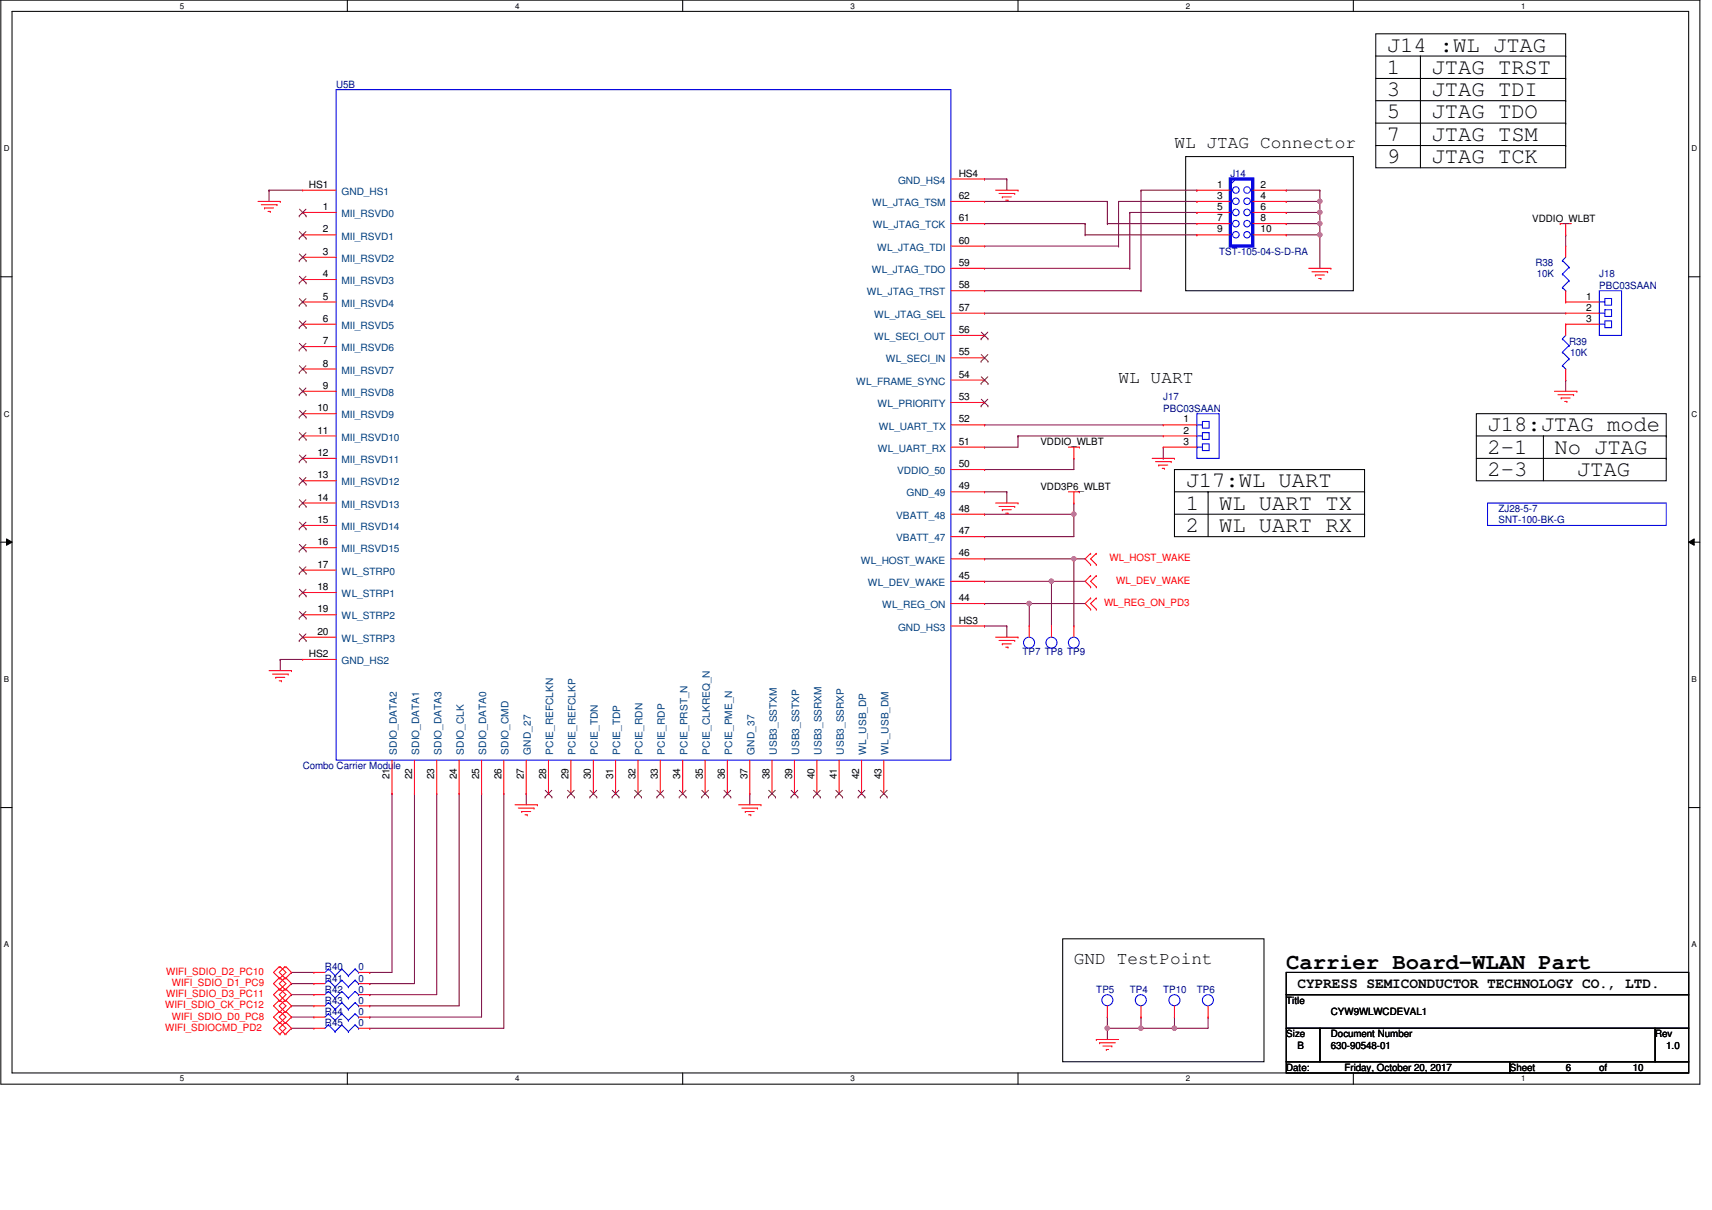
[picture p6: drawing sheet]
<svg xmlns="http://www.w3.org/2000/svg" width="420mm" height="297mm" viewBox="0 0 420 297" stroke-linecap="round" stroke-linejoin="round" font-family="sans-serif">
<path d="M.2 0h417v266.1h-417zM3 2.8h411.4v260.6h-411.4z" fill="none" stroke="#000" stroke-width=".25"/>
<g fill="#fff">
<path d="M44.1 .3h1.1v2.2h-1.1z"/>
<path d="M44.1 263.7h1.1v2.2h-1.1z"/>
</g>
<path d="M85.2 0v2.8M85.2 263.4v2.7" fill="none" stroke="#000" stroke-width=".25"/>
<g fill="#fff">
<path d="M126.4 .3h1.1v2.2h-1.1z"/>
<path d="M126.4 263.7h1.1v2.2h-1.1z"/>
</g>
<path d="M167.5 0v2.8M167.5 263.4v2.7" fill="none" stroke="#000" stroke-width=".25"/>
<g fill="#fff">
<path d="M208.7 .3h1.1v2.2h-1.1z"/>
<path d="M208.7 263.7h1.1v2.2h-1.1z"/>
</g>
<path d="M249.8 0v2.8M249.8 263.4v2.7" fill="none" stroke="#000" stroke-width=".25"/>
<g fill="#fff">
<path d="M291 .3h1.1v2.2h-1.1z"/>
<path d="M291 263.7h1.1v2.2h-1.1z"/>
</g>
<path d="M332.1 0v2.8M332.1 263.4v2.7" fill="none" stroke="#000" stroke-width=".25"/>
<g fill="#fff">
<path d="M373.3 .3h1.1v2.2h-1.1z"/>
<path d="M373.3 263.7h1.1v2.2h-1.1z"/>
<path d="M.9 35.3h1.4v2.2h-1.4z"/>
<path d="M415.2 35.3h1.3v2.2h-1.3z"/>
<path d="M.9 100.5h1.4v2.2h-1.4z"/>
<path d="M415.2 100.5h1.3v2.2h-1.3z"/>
</g>
<path d="M.2 67.9h2.8M414.4 67.9h2.8" fill="none" stroke="#000" stroke-width=".25"/>
<g fill="#fff">
<path d="M.9 165.7h1.3v2.2h-1.3z"/>
<path d="M415.2 165.7h1.3v2.2h-1.3z"/>
</g>
<path d="M.2 133.1h2.8M1.6 132.3l1.4 .8-1.4 .8zM414.4 133.1l1.4-.8v1.6zM414.4 133.1h2.8" fill="none" stroke="#000" stroke-width=".25"/>
<path d="M1.6 132.3l1.4 .8-1.4 .8zM414.4 133.1l1.4-.8v1.6z" fill="#000"/>
<g fill="#fff">
<path d="M.9 230.8h1.3v2.2h-1.3z"/>
<path d="M415.2 230.8h1.3v2.2h-1.3z"/>
</g>
<g fill="none" stroke="#000" stroke-width=".25">
<path d="M337.6 8.3h46.6v32.9h-46.6zM337.6 13.8h46.6M337.6 19.3h46.6M348.6 13.8h.1M348.6 13.8v27.4M384.2 13.8h.1M384.2 19.3h.1M291 38.4h41.1v33h-41.1zM337.6 24.7h46.6M337.6 30.2h46.6M337.6 35.7h46.6M384.2 24.7h.1"/>
<path d="M384.2 30.2h.1M384.2 35.7h.1M288.2 115.3h46.7v16.4h-46.7zM362.3 101.6h46.6v16.4h-46.6zM362.3 107h46.6M362.3 112.5h46.6M378.8 107h.1M378.8 107v11M408.9 107h.1M408.9 112.5h.1M288.2 120.7h46.7M288.2 126.2h46.7"/>
<path d="M296.5 120.7h.1M296.5 120.7v11M334.9 120.7h.1M334.9 126.2h.1M.2 198.2h2.8M414.4 198.2h2.8M260.8 230.5h49.4v30.1h-49.4z"/>
</g>
<path d="M315.7 46.7h.1M315.7 49.4h.1M315.7 46.7h8.2M315.7 49.4h8.2M323.9 46.7h.1M323.9 49.4h.1M323.9 46.7v5.5" fill="none" stroke="#800040" stroke-width=".25"/>
<circle cx="323.9" cy="52.1" r=".54" fill="#f0f"/>
<circle cx="323.9" cy="52.1" r=".54" fill="none" stroke="#f0f" stroke-width=".25"/>
<circle cx="323.9" cy="49.4" r=".54" fill="#f0f"/>
<circle cx="323.9" cy="49.4" r=".54" fill="none" stroke="#f0f" stroke-width=".25"/>
<path d="M315.7 52.2h.1M315.7 54.9h.1M315.7 52.2h8.2M323.9 52.2h.1M323.9 52.2v2.7h-8.2" fill="none" stroke="#800040" stroke-width=".25"/>
<circle cx="323.9" cy="54.9" r=".54" fill="#f0f"/>
<circle cx="323.9" cy="54.9" r=".54" fill="none" stroke="#f0f" stroke-width=".25"/>
<path d="M315.7 57.7h.1M323.9 54.9h.1M323.9 54.9v2.8h-8.2" fill="none" stroke="#800040" stroke-width=".25"/>
<circle cx="323.9" cy="57.6" r=".54" fill="#f0f"/>
<circle cx="323.9" cy="57.6" r=".54" fill="none" stroke="#f0f" stroke-width=".25"/>
<g fill="none" stroke="#800040" stroke-width=".25">
<path d="M323.9 57.7h.1M323.9 57.7v8.2M384.2 57.7h.1M384.2 57.7v2.7M384.2 93.3h.1M384.2 93.3v2.8M241.6 115.3h.1M263.6 112.5h.1M263.6 112.5v2.8h-22M241.6 131.7h.1M241.6 126.2h.1M241.6 131.7h22"/>
<path d="M263.6 123.5h.1M263.6 123.5v2.7h-22M96.2 194.8h.1M96.2 194.8v43.9h-5.4M101.7 194.8h.1M101.7 194.8v46.7h-10.9M107.2 194.8h.1M107.2 194.8v49.4h-16.4M112.7 194.8h.1M112.7 194.8v52.1h-21.9M118.2 194.8h.1M118.2 194.8v54.9h-27.4"/>
<path d="M123.6 194.8h.1M123.6 194.8v57.6h-32.8M129.1 194.8h.1M129.1 194.8v2.8M184 194.8h.1M184 194.8v2.8M71.5 238.7h.1M71.5 238.7h5.5M90.8 238.7h.1M71.5 246.9h.1M71.5 249.7h.1M71.5 252.4h.1"/>
<path d="M71.5 241.5h.1M71.5 244.2h.1M71.5 241.5h5.5M71.5 244.2h5.5M71.5 246.9h5.5M71.5 249.7h5.5M71.5 252.4h5.5M90.8 241.5h.1M90.8 244.2h.1M90.8 246.9h.1M90.8 249.7h.1M90.8 252.4h.1"/>
</g>
<circle cx="263.5" cy="126.2" r=".54" fill="#f0f"/>
<circle cx="263.5" cy="126.2" r=".54" fill="none" stroke="#f0f" stroke-width=".25"/>
<path d="M241.6 120.7h.1M241.6 137.2h.1M241.6 120.7h5.5M241.6 137.2h22M247.1 120.7h.1M247.1 120.7v2.8M263.6 126.2h.1M263.6 126.2v5.5M241.6 148.2h.1M241.6 142.7h.1M241.6 148.2h11M241.6 142.7h16.5" fill="none" stroke="#800040" stroke-width=".25"/>
<circle cx="263.5" cy="137.2" r=".54" fill="#f0f"/>
<circle cx="263.5" cy="137.2" r=".54" fill="none" stroke="#f0f" stroke-width=".25"/>
<path d="M241.6 153.7h.1M241.6 153.7h5.5M247.1 153.7h.1M247.1 153.7v2.7M252.6 148.2h.1M252.6 148.2v5.5M252.6 148.2h13.7" fill="none" stroke="#800040" stroke-width=".25"/>
<circle cx="252.6" cy="148.1" r=".54" fill="#f0f"/>
<circle cx="252.6" cy="148.1" r=".54" fill="none" stroke="#f0f" stroke-width=".25"/>
<path d="M258.1 142.7h.1M258.1 142.7v11M258.1 142.7h8.2" fill="none" stroke="#800040" stroke-width=".25"/>
<circle cx="258" cy="142.7" r=".54" fill="#f0f"/>
<circle cx="258" cy="142.7" r=".54" fill="none" stroke="#f0f" stroke-width=".25"/>
<g fill="none" stroke="#800040" stroke-width=".25">
<path d="M66 46.7h.1M66 46.7v2.7M66 46.7h8.3M241.6 43.9h.1M241.6 43.9h5.5M241.6 54.9h24.7M241.6 49.4h30.2M247.1 43.9h.1M247.1 43.9v2.8M266.3 54.9h.1M266.3 57.7h.1M266.3 54.9v2.8"/>
<path d="M266.3 57.7h27.4M271.8 49.4h.1M271.8 54.9h.1M271.8 54.9h21.9M271.8 49.4v5.5M274.5 49.4h.1M274.5 49.4h19.2M274.5 49.4v11M277.3 52.2h.1M277.3 52.2v13.7M277.3 52.2h16.4M280 46.7h.1"/>
<path d="M280 46.7h13.7M280 46.7v24.7M293.7 57.7h.1M293.7 49.4h.1M293.7 52.2h.1M293.7 46.7h.1M241.6 76.9h.1M241.6 76.9h142.6M241.6 60.4h32.9M241.6 65.9h35.7M241.6 71.4h38.4M274.5 60.4h.1"/>
<path d="M277.3 65.9h.1M280 71.4h.1M241.6 104.3h.1M241.6 109.8h.1M241.6 104.3h43.9M249.8 107h.1M249.8 107v2.8h-8.2M249.8 107h35.7M285.5 112.5h.1M285.5 109.8v2.7M263.6 137.2h.1M263.6 137.2v16.5"/>
<path d="M263.6 137.2h2.7M68.8 161.9h.1M68.8 161.9h5.5M68.8 161.9v2.7M271.8 249.7h.1M271.8 252.4h.1M271.8 249.7v2.7M271.8 252.4h8.2"/>
</g>
<circle cx="271.7" cy="252.4" r=".54" fill="#f0f"/>
<circle cx="271.7" cy="252.4" r=".54" fill="none" stroke="#f0f" stroke-width=".25"/>
<path d="M280 249.7h.1M280 249.7v2.7" fill="none" stroke="#800040" stroke-width=".25"/>
<circle cx="280" cy="252.4" r=".54" fill="#f0f"/>
<circle cx="280" cy="252.4" r=".54" fill="none" stroke="#f0f" stroke-width=".25"/>
<path d="M271.8 252.4h.1M271.8 252.4v2.8M280 252.4h.1M288.2 249.7h.1M288.2 249.7v2.7h-8.2" fill="none" stroke="#800040" stroke-width=".25"/>
<circle cx="288.2" cy="252.4" r=".54" fill="#f0f"/>
<circle cx="288.2" cy="252.4" r=".54" fill="none" stroke="#f0f" stroke-width=".25"/>
<path d="M288.2 252.4h.1M296.5 249.7h.1M296.5 249.7v2.7h-8.3" fill="none" stroke="#800040" stroke-width=".25"/>
<g fill="none" stroke="#f00" stroke-width=".25">
<path d="M63.3 49.4h5.5M64.1 50.2h3.9M64.9 51.1h.1M64.9 51.1h2.2M65.8 51.9h.5M66.3 51.9h.1M68 50.2h.1M68.8 49.4h.1M74.3 57.7h.1M74.3 46.7h.1M74.3 52.2h.1M74.3 46.7h8.2"/>
<path d="M74.3 57.7h8.2M74.3 52.2h8.2M233.4 54.9h8.2M233.4 49.4h8.2M233.4 43.9h8.2M241.6 54.9h.1M241.6 49.4h.1M241.6 43.9h.1M244.3 46.7h5.5M245.2 47.5h3.8M246 48.3h.1M246 48.3h2.2"/>
<path d="M246.8 49.1h.6M247.4 49.1h.1M249 47.5h.1M249.8 46.7h.1M293.7 46.7h.1M293.7 49.4h.1M293.7 52.2h.1M293.7 54.9h.1M293.7 57.7h.1M293.7 54.9h8.3M293.7 46.7h8.3M293.7 49.4h8.3"/>
<path d="M293.7 57.7h8.3M293.7 52.2h8.3M307.5 54.9h8.2M307.5 46.7h8.2M307.5 49.4h8.2M307.5 57.7h8.2M307.5 52.2h8.2M315.7 46.7h.1M315.7 49.4h.1M315.7 52.2h.1M315.7 54.9h.1M315.7 57.7h.1"/>
<path d="M382.9 54.9h.1M382.9 54.9h2.7M384.2 57.7h.1M384.2 54.9v2.8M74.3 63.2h.1M74.3 68.6h.1M74.3 74.1h.1M74.3 79.6h.1M74.3 74.1h8.2M74.3 79.6h8.2M74.3 63.2h8.2M74.3 68.6h8.2"/>
<path d="M233.4 65.9h8.2M233.4 76.9h8.2M233.4 71.4h8.2M233.4 60.4h8.2M241.6 76.9h.1M241.6 71.4h.1M241.6 65.9h.1M241.6 60.4h.1M321.2 65.9h5.4M322 66.7h3.8M322.8 67.5h.1M322.8 67.5h2.2"/>
<path d="M323.6 68.4h.6M324.2 68.4h.1M325.8 66.7h.1M326.6 65.9h.1M384.2 74.1h.1M384.2 76.9h.1M384.2 79.6h.1M384.2 60.4h.1M384.2 60.4v2.8M384.2 71.4v2.7M384.2 79.6v2.7M384.2 74.1h8.3"/>
<path d="M384.2 76.9h8.3M384.2 79.6h8.3M74.3 85.1h.1M74.3 90.6h.1M74.3 96.1h.1M74.3 96.1h8.2M74.3 85.1h8.2M74.3 90.6h8.2M233.4 98.8h8.2M233.4 93.3h8.2M233.4 87.8h8.2M233.4 82.3h8.2"/>
<path d="M241.6 98.8h.1M241.6 93.3h.1M241.6 87.8h.1M241.6 82.3h.1M381.5 96.1h5.5M382.3 96.9h3.9M383.1 97.7h.1M383.1 97.7h2.2M384 98.6h.5M384.2 93.3h.1M384.2 90.6v2.7M384.5 98.6h.1"/>
<path d="M386.2 96.9h.1M387 96.1h.1M74.3 101.6h.1M74.3 112.5h.1M74.3 118h.1M74.3 107h.1M74.3 112.5h8.2M74.3 107h8.2M74.3 101.6h8.2M74.3 118h8.2M233.4 109.8h8.2M233.4 104.3h8.2"/>
<path d="M233.4 115.3h8.2M241.6 115.3h.1M241.6 109.8h.1M241.6 104.3h.1M262.2 109.8h2.7M263.6 112.5h.1M263.6 109.8v2.7M264.9 109.8h.1M282.8 112.5h5.4M283.6 113.3h3.8M284.4 114.2h.1M284.4 114.2h2.2"/>
<path d="M285.2 115h.6M285.5 104.3h.1M285.5 107h.1M285.5 109.8h.1M285.5 109.8h8.2M285.5 104.3h8.2M285.5 107h8.2M285.8 115h.1M287.4 113.3h.1M288.2 112.5h.1M74.3 123.5h.1M74.3 129h.1"/>
<path d="M74.3 134.5h.1M74.3 140h.1M74.3 123.5h8.2M74.3 129h8.2M74.3 134.5h8.2M74.3 140h8.2M233.4 120.7h8.2M233.4 137.2h8.2M233.4 131.7h8.2M233.4 126.2h8.2M241.6 137.2h.1M241.6 131.7h.1"/>
<path d="M241.6 126.2h.1M241.6 120.7h.1M244.3 123.5h5.5M245.2 124.3h3.8M246 125.1h.1M246 125.1h2.2M246.8 126h.6M247.4 126h.1M249 124.3h.1M249.8 123.5h.1M262.2 120.7h2.7M263.6 123.5h.1"/>
<path d="M263.6 120.7v2.8M264.9 120.7h.1M267.7 135.8h.1M267.7 138.6h.1M267.7 135.8l-1.4 1.4 1.4 1.4M269.1 138.6h.1M269.1 135.8h.1M269.1 135.8l-1.4 1.4 1.4 1.4M74.3 145.5h.1M74.3 150.9h.1M74.3 156.4h.1M74.3 156.4h8.2"/>
<path d="M74.3 145.5h8.2M74.3 150.9h8.2M233.4 153.7h8.2M233.4 148.2h8.2M233.4 142.7h8.2M241.6 153.7h.1M241.6 148.2h.1M241.6 142.7h.1M244.3 156.4h5.5M245.2 157.2h3.8M246 158.1h.1M246 158.1h2.2"/>
<path d="M246.8 158.9h.6M247.4 158.9h.1M249 157.2h.1M249.8 156.4h.1M252.6 153.7h.1M252.6 153.7v2.7M258.1 153.7h.1M258.1 153.7v2.7M263.6 153.7h.1M263.6 153.7v2.7M267.7 146.8h.1M267.7 149.6h.1"/>
<path d="M267.7 141.3h.1M267.7 144.1h.1M267.7 146.8l-1.4 1.4 1.4 1.4M267.7 141.3l-1.4 1.4 1.4 1.4M269.1 149.6h.1M269.1 146.8h.1M269.1 144.1h.1M269.1 141.3h.1M269.1 146.8l-1.4 1.4 1.4 1.4M269.1 141.3l-1.4 1.4 1.4 1.4M66 164.6h5.5M66.9 165.5h3.8"/>
<path d="M67.7 166.3h.1M67.7 166.3h2.2M68.5 167.1h.6M69.1 167.1h.1M70.7 165.5h.1M71.5 164.6h.1M74.3 161.9h.1M74.3 161.9h8.2M96.2 194.8h.1M96.2 186.6v8.2M101.7 194.8h.1M101.7 186.6v8.2"/>
<path d="M107.2 194.8h.1M107.2 186.6v8.2M112.7 194.8h.1M112.7 186.6v8.2M118.2 194.8h.1M118.2 186.6v8.2M123.6 194.8h.1M123.6 186.6v8.2M126.4 197.6h5.5M127.2 198.4h3.9M128 199.2h.1M128 199.2h2.2"/>
<path d="M129.1 194.8h.1M129.1 186.6v8.2M131.1 198.4h.1M131.9 197.6h.1M134.6 194.8h.1M134.6 186.6v8.2M140.1 194.8h.1M140.1 186.6v8.2M145.6 194.8h.1M145.6 186.6v8.2M151.1 194.8h.1M151.1 186.6v8.2"/>
<path d="M156.6 194.8h.1M156.6 186.6v8.2M162 194.8h.1M162 186.6v8.2M167.5 194.8h.1M167.5 186.6v8.2M173 194.8h.1M173 186.6v8.2M178.5 194.8h.1M178.5 186.6v8.2M181.3 197.6h5.5M182.1 198.4h3.8"/>
<path d="M182.9 199.2h.1M182.9 199.2h2.2M184 194.8h.1M184 186.6v8.2M185.9 198.4h.1M186.8 197.6h.1M189.5 194.8h.1M189.5 186.6v8.2M195 194.8h.1M195 186.6v8.2M200.5 194.8h.1M200.5 186.6v8.2"/>
<path d="M205.9 194.8h.1M205.9 186.6v8.2M211.4 194.8h.1M211.4 186.6v8.2M216.9 194.8h.1M216.9 186.6v8.2M128.9 200h.5M129.4 200h.1M183.7 200h.6M184.3 200h.1M68.5 237.3h.1M68.5 237.3l-1.4 1.4 1.4 1.4"/>
<path d="M68.8 237.3h.1M68.8 237.3l1.4 1.4-1.4 1.4M69.9 237.3h.1M69.9 237.3l-1.4 1.4 1.4 1.4M70.2 237.3h.1M70.2 237.3l1.3 1.4-1.3 1.4M77 238.7h.1M77 238.7h2.7M88 238.7h2.8M90.8 238.7h.1M68.5 251h.1M68.5 248.3h.1"/>
<path d="M68.5 242.8h.1M68.5 240.1h.1M68.5 245.6h.1M68.5 253.8h.1M68.5 248.3l-1.4 1.4 1.4 1.3M68.5 240.1l-1.4 1.4 1.4 1.3M68.5 242.8l-1.4 1.4 1.4 1.4M68.5 245.6l-1.4 1.3 1.4 1.4M68.5 251l-1.4 1.4 1.4 1.4M68.8 248.3h.1M68.8 251h.1M68.8 240.1h.1"/>
<path d="M68.8 242.8h.1M68.8 245.6h.1M68.8 253.8h.1M68.8 248.3l1.4 1.4-1.4 1.3M68.8 240.1l1.4 1.4-1.4 1.3M68.8 242.8l1.4 1.4-1.4 1.4M68.8 245.6l1.4 1.3-1.4 1.4M68.8 251l1.4 1.4-1.4 1.4M69.9 251h.1M69.9 248.3h.1M69.9 242.8h.1M69.9 240.1h.1"/>
<path d="M69.9 245.6h.1M69.9 253.8h.1M69.9 248.3l-1.4 1.4 1.4 1.3M69.9 240.1l-1.4 1.4 1.4 1.3M69.9 242.8l-1.4 1.4 1.4 1.4M69.9 245.6l-1.4 1.3 1.4 1.4M69.9 251l-1.4 1.4 1.4 1.4M70.2 251h.1M70.2 248.3h.1M70.2 242.8h.1M70.2 240.1h.1M70.2 245.6h.1"/>
<path d="M70.2 253.8h.1M70.2 248.3l1.3 1.4-1.3 1.3M70.2 240.1l1.3 1.4-1.3 1.3M70.2 242.8l1.3 1.4-1.3 1.4M70.2 245.6l1.3 1.3-1.3 1.4M70.2 251l1.3 1.4-1.3 1.4M77 249.7h.1M77 252.4h.1M77 241.5h.1M77 244.2h.1M77 246.9h.1M77 249.7h2.7"/>
<path d="M77 252.4h2.7M77 241.5h2.7M77 244.2h2.7M77 246.9h2.7M88 249.7h2.8M88 252.4h2.8M88 241.5h2.8M88 244.2h2.8M88 246.9h2.8M90.8 249.7h.1M90.8 252.4h.1M90.8 241.5h.1"/>
<path d="M90.8 244.2h.1M90.8 246.9h.1M269.1 255.2h.1M269.1 255.2h5.4M269.9 256h.1M269.9 256h3.8M270.7 256.8h2.2M271.5 257.6h.1M271.5 257.6h.6M271.8 249.7h.1M271.8 246.9v2.8M272.9 256.8h.1"/>
<path d="M280 249.7h.1M280 246.9v2.8M288.2 249.7h.1M288.2 246.9v2.8M296.5 249.7h.1M296.5 246.9v2.8"/>
</g>
<path d="M315.7 238.7h98.7v5.5h-98.7zM315.7 244.2h98.7v8.2h-98.7zM315.7 252.4h8.2v8.2h-8.2zM323.9 252.4h82.3v8.2h-82.3zM406.2 252.4h8.2v8.2h-8.2zM315.7 260.6h54.8v2.8h-54.8zM370.5 260.6h43.9v2.8h-43.9z" fill="none" stroke="#000" stroke-width=".25"/>
<g fill="none" stroke="#00f" stroke-width=".25">
<path d="M82.5 22h150.9v164.6h-150.9zM303.3 43.9h.1M303.3 43.9l-1.3 1.4M383.4 64h.1M383.4 67.3h.1M383.4 70.6h.1M383.4 64l1.7 1.6M383.4 67.3l1.7 1.6M383.4 70.6l.8 .8M384.2 71.4h.1M384.2 63.2l-.8 .8M385.1 65.6h.1"/>
<path d="M385.1 68.9h.1M385.1 65.6l-1.7 1.7M385.1 68.9l-1.7 1.7M392.5 71.4h5.5v10.9h-5.5zM392.5 79.6h.1M392.5 76.9h.1M392.5 74.1h.1M392.5 79.6h1.4M392.5 76.9h1.4M392.5 74.1h1.4M393.9 78.8h1.6v1.6h-1.6zM393.9 76h1.6v1.7h-1.6z"/>
<path d="M393.9 73.3h1.6v1.6h-1.6zM383.4 83.2h.1M383.4 86.4h.1M383.4 89.7h.1M383.4 83.2l1.7 1.6M383.4 86.4l1.7 1.7M383.4 89.7l.8 .9M384.2 90.6h.1M384.2 82.3l-.8 .9M385.1 84.8h.1M385.1 88.1h.1M385.1 84.8l-1.7 1.6"/>
<path d="M385.1 88.1l-1.7 1.6M293.7 101.6h5.5v10.9h-5.5zM293.7 109.8h.1M293.7 107h.1M293.7 104.3h.1M293.7 109.8h1.4M293.7 107h1.4M293.7 104.3h1.4M295.1 109h1.6v1.6h-1.6zM295.1 106.2h1.6v1.7h-1.6zM295.1 103.5h1.6v1.6h-1.6zM365.1 123.5h43.8v5.5h-43.8z"/>
<path d="M80.6 237.9h.1M80.6 237.9l-.9 .8M80.6 237.9l1.6 1.6M82.2 239.5h.1M83.9 237.9h.1M83.9 237.9l-1.7 1.6M83.9 237.9l1.6 1.6M85.5 239.5h.1M87.2 237.9h.1M87.2 237.9l-1.7 1.6M87.2 237.9l.8 .8M88 238.7h.1"/>
<path d="M80.6 248.9h.1M80.6 251.6h.1M80.6 240.6h.1M80.6 243.4h.1M80.6 246.1h.1M80.6 248.9l-.9 .8M80.6 248.9l1.6 1.6M80.6 251.6l-.9 .8M80.6 251.6l1.6 1.6M80.6 240.6l-.9 .9M80.6 240.6l1.6 1.7M80.6 243.4l-.9 .8"/>
<path d="M80.6 243.4l1.6 1.6M80.6 246.1l-.9 .8M80.6 246.1l1.6 1.7M82.2 250.5h.1M82.2 253.2h.1M82.2 242.3h.1M82.2 245h.1M82.2 247.8h.1M83.9 248.9h.1M83.9 251.6h.1M83.9 240.6h.1M83.9 243.4h.1"/>
<path d="M83.9 246.1h.1M83.9 248.9l-1.7 1.6M83.9 248.9l1.6 1.6M83.9 251.6l-1.7 1.6M83.9 251.6l1.6 1.6M83.9 240.6l-1.7 1.7M83.9 240.6l1.6 1.7M83.9 243.4l-1.7 1.6M83.9 243.4l1.6 1.6M83.9 246.1l-1.7 1.7M83.9 246.1l1.6 1.7M85.5 250.5h.1"/>
<path d="M85.5 253.2h.1M85.5 242.3h.1M85.5 245h.1M85.5 247.8h.1M87.2 248.9h.1M87.2 251.6h.1M87.2 240.6h.1M87.2 243.4h.1M87.2 246.1h.1M87.2 248.9l-1.7 1.6M87.2 248.9l.8 .8M87.2 251.6l-1.7 1.6"/>
<path d="M87.2 251.6l.8 .8M87.2 240.6l-1.7 1.7M87.2 240.6l.8 .9M87.2 243.4l-1.7 1.6M87.2 243.4l.8 .8M87.2 246.1l-1.7 1.7M87.2 246.1l.8 .8M88 249.7h.1M88 252.4h.1M88 241.5h.1M88 244.2h.1M88 246.9h.1"/>
<circle cx="303.3" cy="49.4" r=".81"/>
<circle cx="303.3" cy="46.6" r=".81"/>
<circle cx="303.3" cy="52.2" r=".81"/>
<circle cx="303.3" cy="54.9" r=".81"/>
<circle cx="303.3" cy="57.6" r=".8"/>
<circle cx="306.1" cy="54.9" r=".81"/>
<circle cx="306.1" cy="52.2" r=".81"/>
<circle cx="306.1" cy="49.4" r=".81"/>
<circle cx="306.1" cy="46.6" r=".81"/>
<circle cx="306.1" cy="57.6" r=".8"/>
<circle cx="252.5" cy="157.8" r="1.35"/>
<circle cx="258.1" cy="157.8" r="1.35"/>
<circle cx="263.5" cy="157.8" r="1.35"/>
<circle cx="271.8" cy="245.5" r="1.35"/>
<circle cx="280" cy="245.5" r="1.35"/>
<circle cx="288.2" cy="245.5" r="1.35"/>
<circle cx="296.4" cy="245.5" r="1.35"/>
</g>
<g fill="none" stroke="#804000" stroke-width=".25">
<path d="M73.4 58.5h.1M73.4 53h.1M73.5 56.9l1.6 1.6M73.5 51.4l1.6 1.6M75.1 56.9l-1.7 1.6M75.1 51.4l-1.7 1.6M75.1 58.5h.1M75.1 53h.1M73.4 64h.1M73.4 69.5h.1M73.4 75h.1M73.5 62.4l1.6 1.6"/>
<path d="M73.5 67.8l1.6 1.7M73.5 73.3l1.6 1.7M73.5 78.8l1.6 1.6M75.1 62.4l-1.7 1.6M75.1 67.8l-1.7 1.7M75.1 73.3l-1.7 1.7M75.1 78.8l-1.7 1.6M75.1 64h.1M75.1 69.5h.1M75.1 75h.1M73.4 80.4h.1M73.4 85.9h.1"/>
<path d="M73.4 91.4h.1M73.4 96.9h.1M73.5 84.3l1.6 1.6M73.5 89.8l1.6 1.6M73.5 95.2l1.6 1.7M75.1 84.3l-1.7 1.6M75.1 89.8l-1.7 1.6M75.1 95.2l-1.7 1.7M75.1 80.4h.1M75.1 85.9h.1M75.1 91.4h.1M75.1 96.9h.1"/>
<path d="M240.8 99.7h.1M240.8 94.1h.1M240.8 88.7h.1M240.8 83.2h.1M240.8 98l1.7 1.7M240.8 92.5l1.7 1.6M240.8 87l1.7 1.7M240.8 81.5l1.7 1.7M242.4 92.5l-1.6 1.6M242.4 98l-1.6 1.7M242.4 87l-1.6 1.7M242.4 81.5l-1.6 1.7"/>
<path d="M242.5 99.7h.1M242.5 94.1h.1M242.5 88.7h.1M242.5 83.2h.1M73.4 102.4h.1M73.4 113.4h.1M73.4 118.9h.1M73.4 107.9h.1M73.5 100.8l1.6 1.6M73.5 111.7l1.6 1.7M73.5 117.2l1.6 1.7M73.5 106.2l1.6 1.7"/>
<path d="M75.1 100.8l-1.7 1.6M75.1 111.7l-1.7 1.7M75.1 117.2l-1.7 1.7M75.1 106.2l-1.7 1.7M75.1 102.4h.1M75.1 113.4h.1M75.1 118.9h.1M75.1 107.9h.1M73.4 124.3h.1M73.4 129.8h.1M73.4 135.3h.1M73.5 122.7l1.6 1.6"/>
<path d="M73.5 128.2l1.6 1.6M73.5 133.6l1.6 1.7M73.5 139.1l1.6 1.7M75.1 122.7l-1.7 1.6M75.1 128.2l-1.7 1.6M75.1 133.6l-1.7 1.7M75.1 139.1l-1.7 1.7M75.1 124.3h.1M75.1 129.8h.1M75.1 135.3h.1M73.4 140.8h.1M73.4 146.3h.1"/>
<path d="M73.4 151.8h.1M73.4 157.3h.1M73.5 144.7l1.6 1.6M73.5 150.1l1.6 1.7M73.5 155.6l1.6 1.7M75.1 144.7l-1.7 1.6M75.1 150.1l-1.7 1.7M75.1 155.6l-1.7 1.7M75.1 140.8h.1M75.1 146.3h.1M75.1 151.8h.1M75.1 157.3h.1"/>
<path d="M133.8 195.7h.1M133.8 194l1.7 1.7M135.4 194l-1.6 1.7M135.5 195.7h.1M139.3 195.7h.1M139.3 194l1.7 1.7M140.9 194l-1.6 1.7M141 195.7h.1M144.8 195.7h.1M144.8 194l1.7 1.7M146.4 194l-1.6 1.7M146.5 195.7h.1"/>
<path d="M150.2 195.7h.1M150.3 194l1.6 1.7M151.9 194l-1.7 1.7M151.9 195.7h.1M155.7 195.7h.1M155.8 194l1.6 1.7M157.4 194l-1.7 1.7M157.4 195.7h.1M161.2 195.7h.1M161.2 194l1.7 1.7M162.8 194l-1.6 1.7M162.9 195.7h.1"/>
<path d="M166.7 195.7h.1M166.7 194l1.7 1.7M168.3 194l-1.6 1.7M168.4 195.7h.1M172.2 195.7h.1M172.2 194l1.7 1.7M173.9 194l-1.7 1.7M173.9 195.7h.1M177.7 195.7h.1M177.7 194l1.7 1.7M179.3 194l-1.6 1.7M179.4 195.7h.1"/>
<path d="M188.6 195.7h.1M188.7 194l1.6 1.7M190.3 194l-1.7 1.7M190.3 195.7h.1M194.1 195.7h.1M194.2 194l1.6 1.7M195.8 194l-1.7 1.7M195.8 195.7h.1M199.6 195.7h.1M199.7 194l1.6 1.7M201.3 194l-1.7 1.7M201.3 195.7h.1"/>
<path d="M205.1 195.7h.1M205.1 194l1.7 1.7M206.7 194l-1.6 1.7M206.8 195.7h.1M210.6 195.7h.1M210.6 194l1.7 1.7M212.2 194l-1.6 1.7M212.3 195.7h.1M216.1 195.7h.1M216.1 194l1.7 1.7M217.7 194l-1.6 1.7M217.8 195.7h.1"/>
</g>
<path d="M302 43.9h5.5v16.5h-5.5z" fill="none" stroke="#00f" stroke-width=".8"/>
<circle cx="323.9" cy="52.1" r=".54" fill="#f0f"/>
<circle cx="323.9" cy="52.1" r=".54" fill="none" stroke="#f0f" stroke-width=".25"/>
<circle cx="323.9" cy="49.4" r=".54" fill="#f0f"/>
<circle cx="323.9" cy="49.4" r=".54" fill="none" stroke="#f0f" stroke-width=".25"/>
<circle cx="323.9" cy="54.9" r=".54" fill="#f0f"/>
<circle cx="323.9" cy="54.9" r=".54" fill="none" stroke="#f0f" stroke-width=".25"/>
<circle cx="323.9" cy="57.6" r=".54" fill="#f0f"/>
<circle cx="323.9" cy="57.6" r=".54" fill="none" stroke="#f0f" stroke-width=".25"/>
<circle cx="263.5" cy="126.2" r=".54" fill="#f0f"/>
<circle cx="263.5" cy="126.2" r=".54" fill="none" stroke="#f0f" stroke-width=".25"/>
<circle cx="263.5" cy="137.2" r=".54" fill="#f0f"/>
<circle cx="263.5" cy="137.2" r=".54" fill="none" stroke="#f0f" stroke-width=".25"/>
<circle cx="252.6" cy="148.1" r=".54" fill="#f0f"/>
<circle cx="252.6" cy="148.1" r=".54" fill="none" stroke="#f0f" stroke-width=".25"/>
<circle cx="258" cy="142.7" r=".54" fill="#f0f"/>
<circle cx="258" cy="142.7" r=".54" fill="none" stroke="#f0f" stroke-width=".25"/>
<circle cx="271.7" cy="252.4" r=".54" fill="#f0f"/>
<circle cx="271.7" cy="252.4" r=".54" fill="none" stroke="#f0f" stroke-width=".25"/>
<circle cx="280" cy="252.4" r=".54" fill="#f0f"/>
<circle cx="280" cy="252.4" r=".54" fill="none" stroke="#f0f" stroke-width=".25"/>
<circle cx="288.2" cy="252.4" r=".54" fill="#f0f"/>
<circle cx="288.2" cy="252.4" r=".54" fill="none" stroke="#f0f" stroke-width=".25"/>
<g font-size="5.5">
<text x="340.3" y="12.7">J14 :WL JTAG</text>
<text x="340.3" y="23.6">3</text>
<text x="340.3" y="18.1">1</text>
<text x="351.4" y="23.6">JTAG TDI</text>
<text x="351.4" y="18.1">JTAG TRST</text>
<text x="340.3" y="29.1">5</text>
<text x="351.4" y="29.1">JTAG TDO</text>
<text x="340.3" y="34.6">7</text>
<text x="351.4" y="34.6">JTAG TSM</text>
<text x="340.3" y="40.1">9</text>
<text x="351.4" y="40.1">JTAG TCK</text>
<text x="365.1" y="105.9">J18:JTAG mode</text>
<text x="365.1" y="111.4">2-1</text>
<text x="381.5" y="111.4">No JTAG</text>
<text x="291" y="119.6">J17:WL UART</text>
<text x="365.1" y="116.9">2-3</text>
<text x="387" y="116.9">JTAG</text>
<text x="291" y="125.1">1</text>
<text x="299.2" y="125.1">WL UART TX</text>
<text x="291" y="130.6">2</text>
<text x="299.2" y="130.6">WL UART RX</text>
<text x="315.7" y="237.8">Carrier Board-WLAN Part</text>
</g>
<g font-size="4.4">
<text x="288.2" y="36.4">WL JTAG Connector</text>
<text x="274.5" y="94.1">WL UART</text>
<text x="263.6" y="236.7">GND TestPoint</text>
</g>
<text font-size="3.6" x="318.4" y="242.4">CYPRESS SEMICONDUCTOR TECHNOLOGY CO., LTD.</text>
<g font-size="2.5" fill="#000080">
<text x="82.5" y="21.5">U5B</text>
<text x="302" y="43.4">J14</text>
<text x="299.2" y="62.7">TST-105-04-S-D-RA</text>
<text x="376.8" y="65.4">R38</text>
<text x="377.1" y="68.1">10K</text>
<text x="392.5" y="70.9">PBC03SAAN</text>
<text x="392.5" y="68.1">J18</text>
<text x="385.1" y="84.6">R39</text>
<text x="385.3" y="87.3">10K</text>
<text x="285.5" y="101">PBC03SAAN</text>
<text x="285.5" y="98.3">J17</text>
<text x="367.8" y="125.7">ZJ28-5-7</text>
<text x="367.8" y="128.5">SNT-100-BK-G</text>
<text x="250.9" y="160.9">TP7 TP8 TP9</text>
<text x="74.3" y="188.8">Combo Carrier Module</text>
<text x="79.7" y="238.2">R40</text>
<text x="88" y="238.2">0</text>
<text x="79.7" y="241">R41</text>
<text x="79.7" y="243.7">R42</text>
<text x="88" y="241">0</text>
<text x="88" y="243.7">0</text>
<text x="269.1" y="243.7">TP5</text>
<text x="277.3" y="243.7">TP4</text>
<text x="285.5" y="243.7">TP10</text>
<text x="293.7" y="243.7">TP6</text>
<text x="79.7" y="249.2">R44</text>
<text x="79.7" y="251.9">R45</text>
<text x="79.7" y="246.4">R43</text>
<text x="88" y="249.2">0</text>
<text x="88" y="251.9">0</text>
<text x="88" y="246.4">0</text>
</g>
<g font-size="2.5">
<text x="75.8" y="46.1">HS1</text>
<text x="235.3" y="43.3">HS4</text>
<text x="298.7" y="46.1">1</text>
<text x="309.4" y="46.1">2</text>
<text x="79.2" y="51.6">1</text>
<text x="235.3" y="48.9">62</text>
<text x="298.7" y="48.9">3</text>
<text x="298.7" y="51.6">5</text>
<text x="309.4" y="48.9">4</text>
<text x="309.4" y="51.6">6</text>
<text x="79.2" y="57.1">2</text>
<text x="235.3" y="59.8">60</text>
<text x="235.3" y="54.3">61</text>
<text x="298.7" y="54.3">7</text>
<text x="298.7" y="57.1">9</text>
<text x="309.4" y="54.3">8</text>
<text x="309.4" y="57.1">10</text>
<text x="376" y="54.4">VDDIO_WLBT</text>
<text x="79.2" y="62.6">3</text>
<text x="235.3" y="65.3">59</text>
<text x="79.2" y="68">4</text>
<text x="235.3" y="70.8">58</text>
<text x="79.2" y="73.5">5</text>
<text x="235.3" y="76.3">57</text>
<text x="389.2" y="73.5">1</text>
<text x="389.2" y="76.3">2</text>
<text x="79.2" y="79">6</text>
<text x="235.3" y="81.7">56</text>
<text x="389.2" y="79">3</text>
<text x="79.2" y="84.5">7</text>
<text x="235.3" y="87.2">55</text>
<text x="79.2" y="90">8</text>
<text x="79.2" y="95.5">9</text>
<text x="235.3" y="92.7">54</text>
<text x="77.9" y="101">10</text>
<text x="235.3" y="98.2">53</text>
<text x="77.9" y="106.4">11</text>
<text x="235.3" y="103.7">52</text>
<text x="290.5" y="103.7">1</text>
<text x="290.5" y="106.4">2</text>
<text x="77.9" y="111.9">12</text>
<text x="235.3" y="109.2">51</text>
<text x="255.3" y="109.3">VDDIO_WLBT</text>
<text x="290.5" y="109.2">3</text>
<text x="77.9" y="117.4">13</text>
<text x="235.3" y="114.7">50</text>
<text x="77.9" y="122.9">14</text>
<text x="235.3" y="125.6">48</text>
<text x="235.3" y="120.1">49</text>
<text x="255.3" y="120.3">VDD3P6_WLBT</text>
<text x="77.9" y="128.4">15</text>
<text x="235.3" y="131.1">47</text>
<text x="77.9" y="133.9">16</text>
<text x="235.3" y="136.6">46</text>
<text x="77.9" y="139.4">17</text>
<text x="235.3" y="142.1">45</text>
<text x="77.9" y="144.9">18</text>
<text x="235.3" y="147.6">44</text>
<text x="77.9" y="150.3">19</text>
<text x="77.9" y="155.8">20</text>
<text x="235.3" y="153.1">HS3</text>
<text x="75.8" y="161.3">HS2</text>
<text x="95.6" y="191.3" transform="rotate(-90 95.6 191.3)">21</text>
<text x="101.1" y="191.3" transform="rotate(-90 101.1 191.3)">22</text>
<text x="106.6" y="191.3" transform="rotate(-90 106.6 191.3)">23</text>
<text x="112.1" y="191.3" transform="rotate(-90 112.1 191.3)">24</text>
<text x="117.6" y="191.3" transform="rotate(-90 117.6 191.3)">25</text>
<text x="123.1" y="191.3" transform="rotate(-90 123.1 191.3)">26</text>
<text x="128.6" y="191.3" transform="rotate(-90 128.6 191.3)">27</text>
<text x="134" y="191.3" transform="rotate(-90 134 191.3)">28</text>
<text x="139.5" y="191.3" transform="rotate(-90 139.5 191.3)">29</text>
<text x="145" y="191.3" transform="rotate(-90 145 191.3)">30</text>
<text x="150.5" y="191.3" transform="rotate(-90 150.5 191.3)">31</text>
<text x="156" y="191.3" transform="rotate(-90 156 191.3)">32</text>
<text x="161.4" y="191.3" transform="rotate(-90 161.4 191.3)">33</text>
<text x="167" y="191.3" transform="rotate(-90 167 191.3)">34</text>
<text x="172.5" y="191.3" transform="rotate(-90 172.5 191.3)">35</text>
<text x="177.9" y="191.3" transform="rotate(-90 177.9 191.3)">36</text>
<text x="183.4" y="191.3" transform="rotate(-90 183.4 191.3)">37</text>
<text x="188.9" y="191.3" transform="rotate(-90 188.9 191.3)">38</text>
<text x="194.4" y="191.3" transform="rotate(-90 194.4 191.3)">39</text>
<text x="199.9" y="191.3" transform="rotate(-90 199.9 191.3)">40</text>
<text x="205.3" y="191.3" transform="rotate(-90 205.3 191.3)">41</text>
<text x="210.9" y="191.3" transform="rotate(-90 210.9 191.3)">42</text>
<text x="216.3" y="191.3" transform="rotate(-90 216.3 191.3)">43</text>
<text x="315.7" y="246.4">Title</text>
<text x="326.6" y="249.2">CYW9WLWCDEVAL1</text>
<text x="315.7" y="254.7">Size</text>
<text x="318.4" y="257.4">B</text>
<text x="326.6" y="254.7">Document Number</text>
<text x="326.6" y="257.4">630-90548-01</text>
<text x="406.2" y="254.7">Rev</text>
<text x="408.9" y="257.4">1.0</text>
<text x="315.7" y="262.9">Date:</text>
<text x="329.9" y="262.9">Friday, October 20, 2017</text>
<text x="370.5" y="262.9">Sheet</text>
<text x="384.2" y="262.9">6</text>
<text x="392.5" y="262.9">of</text>
<text x="400.7" y="262.9">10</text>
</g>
<g font-size="2.5" fill="#004080">
<text x="83.9" y="47.8">GND_HS1</text>
<text x="220.4" y="45.1">GND_HS4</text>
<text x="83.9" y="53.3">MII_RSVD0</text>
<text x="214" y="50.6">WL_JTAG_TSM</text>
<text x="83.9" y="58.8">MII_RSVD1</text>
<text x="214.2" y="56">WL_JTAG_TCK</text>
<text x="83.9" y="64.3">MII_RSVD2</text>
<text x="215.3" y="61.6">WL_JTAG_TDI</text>
<text x="83.9" y="69.8">MII_RSVD3</text>
<text x="214" y="67">WL_JTAG_TDO</text>
<text x="83.9" y="75.3">MII_RSVD4</text>
<text x="212.7" y="72.5">WL_JTAG_TRST</text>
<text x="83.9" y="80.7">MII_RSVD5</text>
<text x="214.5" y="78">WL_JTAG_SEL</text>
<text x="214.6" y="83.5">WL_SECI_OUT</text>
<text x="83.9" y="86.2">MII_RSVD6</text>
<text x="217.4" y="89">WL_SECI_IN</text>
<text x="83.9" y="91.7">MII_RSVD7</text>
<text x="210.1" y="94.4">WL_FRAME_SYNC</text>
<text x="83.9" y="97.2">MII_RSVD8</text>
<text x="215.3" y="99.9">WL_PRIORITY</text>
<text x="83.9" y="102.7">MII_RSVD9</text>
<text x="215.7" y="105.5">WL_UART_TX</text>
<text x="83.9" y="113.7">MII_RSVD11</text>
<text x="83.9" y="108.2">MII_RSVD10</text>
<text x="215.4" y="110.9">WL_UART_RX</text>
<text x="83.9" y="119.2">MII_RSVD12</text>
<text x="220.2" y="116.4">VDDIO_50</text>
<text x="83.9" y="124.6">MII_RSVD13</text>
<text x="222.5" y="121.9">GND_49</text>
<text x="83.9" y="130.1">MII_RSVD14</text>
<text x="220" y="127.4">VBATT_48</text>
<text x="83.9" y="135.6">MII_RSVD15</text>
<text x="220" y="132.9">VBATT_47</text>
<text x="83.9" y="141.1">WL_STRP0</text>
<text x="211.2" y="138.3">WL_HOST_WAKE</text>
<text x="213" y="143.8">WL_DEV_WAKE</text>
<text x="83.9" y="146.6">WL_STRP1</text>
<text x="216.5" y="149.3">WL_REG_ON</text>
<text x="83.9" y="152.1">WL_STRP2</text>
<text x="220.4" y="154.8">GND_HS3</text>
<text x="83.9" y="157.6">WL_STRP3</text>
<text x="83.9" y="163">GND_HS2</text>
<text x="97.4" y="185.3" transform="rotate(-90 97.4 185.3)">SDIO_DATA2</text>
<text x="102.9" y="185.3" transform="rotate(-90 102.9 185.3)">SDIO_DATA1</text>
<text x="108.3" y="185.3" transform="rotate(-90 108.3 185.3)">SDIO_DATA3</text>
<text x="113.8" y="185.3" transform="rotate(-90 113.8 185.3)">SDIO_CLK</text>
<text x="119.3" y="185.3" transform="rotate(-90 119.3 185.3)">SDIO_DATA0</text>
<text x="124.8" y="185.3" transform="rotate(-90 124.8 185.3)">SDIO_CMD</text>
<text x="130.3" y="185.3" transform="rotate(-90 130.3 185.3)">GND_27</text>
<text x="135.8" y="185.3" transform="rotate(-90 135.8 185.3)">PCIE_REFCLKN</text>
<text x="141.3" y="185.3" transform="rotate(-90 141.3 185.3)">PCIE_REFCLKP</text>
<text x="146.8" y="185.3" transform="rotate(-90 146.8 185.3)">PCIE_TDN</text>
<text x="152.2" y="185.3" transform="rotate(-90 152.2 185.3)">PCIE_TDP</text>
<text x="157.7" y="185.3" transform="rotate(-90 157.7 185.3)">PCIE_RDN</text>
<text x="163.2" y="185.3" transform="rotate(-90 163.2 185.3)">PCIE_RDP</text>
<text x="168.7" y="185.3" transform="rotate(-90 168.7 185.3)">PCIE_PRST_N</text>
<text x="174.2" y="185.3" transform="rotate(-90 174.2 185.3)">PCIE_CLKREQ_N</text>
<text x="179.7" y="185.3" transform="rotate(-90 179.7 185.3)">PCIE_PME_N</text>
<text x="185.2" y="185.3" transform="rotate(-90 185.2 185.3)">GND_37</text>
<text x="190.6" y="185.3" transform="rotate(-90 190.6 185.3)">USB3_SSTXM</text>
<text x="196.1" y="185.3" transform="rotate(-90 196.1 185.3)">USB3_SSTXP</text>
<text x="201.6" y="185.3" transform="rotate(-90 201.6 185.3)">USB3_SSRXM</text>
<text x="207.1" y="185.3" transform="rotate(-90 207.1 185.3)">USB3_SSRXP</text>
<text x="212.6" y="185.3" transform="rotate(-90 212.6 185.3)">WL_USB_DP</text>
<text x="218" y="185.3" transform="rotate(-90 218 185.3)">WL_USB_DM</text>
</g>
<g font-size="2.5" fill="#f00">
<text x="272.3" y="137.8">WL_HOST_WAKE</text>
<text x="274" y="143.3">WL_DEV_WAKE</text>
<text x="271" y="148.8">WL_REG_ON_PD3</text>
<text x="40.8" y="239.3">WIFI_SDIO_D2_PC10</text>
<text x="40.8" y="244.8">WIFI_SDIO_D3_PC11</text>
<text x="42.2" y="242.1">WIFI_SDIO_D1_PC9</text>
<text x="40.5" y="247.5">WIFI_SDIO_CK_PC12</text>
<text x="42.2" y="250.3">WIFI_SDIO_D0_PC8</text>
<text x="40.5" y="253">WIFI_SDIOCMD_PD2</text>
</g>
<g font-size="2">
<text x="44.1" y="2.1">5</text>
<text x="126.4" y="2.1">4</text>
<text x="208.7" y="2.1">3</text>
<text x="291" y="2.1">2</text>
<text x="373.3" y="2.1">1</text>
<text x=".9" y="37.1">D</text>
<text x="415.2" y="37.1">D</text>
<text x=".9" y="102.3">C</text>
<text x="415.2" y="102.3">C</text>
<text x=".9" y="167.4">B</text>
<text x="415.2" y="167.4">B</text>
<text x=".9" y="232.6">A</text>
<text x="415.2" y="232.6">A</text>
<text x="44.1" y="265.5">5</text>
<text x="126.4" y="265.5">4</text>
<text x="208.7" y="265.5">3</text>
<text x="291" y="265.5">2</text>
<text x="373.3" y="265.5">1</text>
</g>
</svg>
